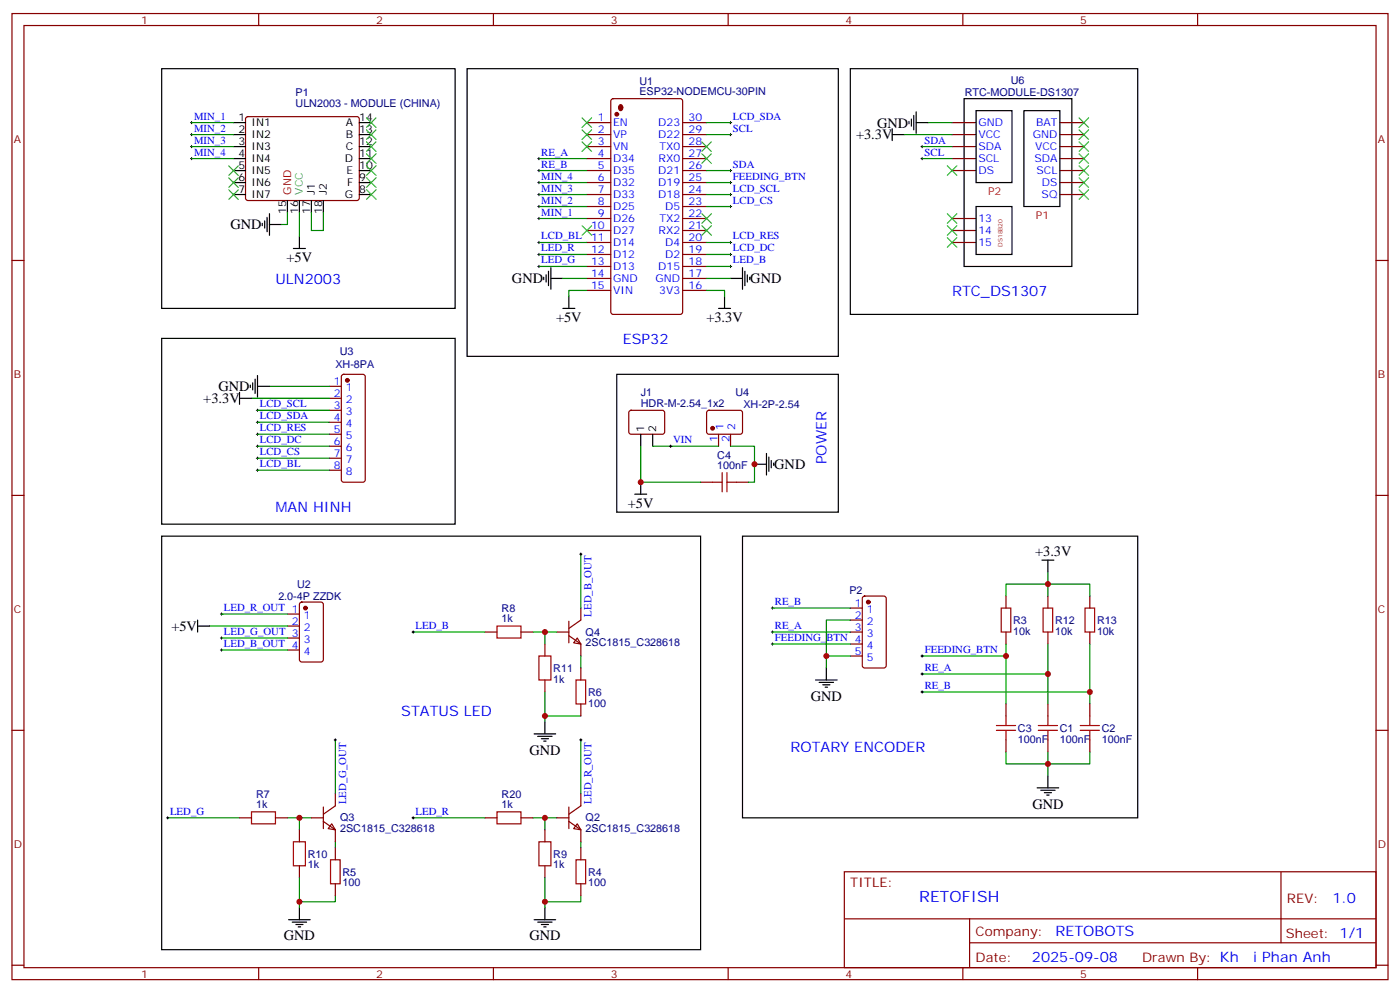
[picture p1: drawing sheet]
<svg xmlns="http://www.w3.org/2000/svg" width="412mm" height="292mm" viewBox="0 0 412 292" stroke-linecap="round" stroke-linejoin="round" font-family="sans-serif">
<g fill="none" stroke="#870000" stroke-width=".35">
<path d="M3.5 4h405.4v284.3h-405.4zM7.1 7.5h398.2v277.3h-398.2zM76.2 4v3.5M145.3 4v3.5M214.5 4v3.5M283.6 4v3.5M352.8 4v3.5M72.6 34.5l.4-.2h32.1l.5 .2 .2 .5v23.6l-.7 .4h-32.3l-.5-.7v-23.3zM172.9 39.6h7M172.9 36.1h7M180.2 29.2l.4-.2h19.8l.6 .5 .1 62.3-.5 .7h-20l-.6-.4-.1-62.4zM201.1 39.6h7"/>
<path d="M201.1 36.1h7M280.5 39.6h7M280.5 36.1h7M312.2 39.6h7.1M312.2 36.1h7.1M172.9 57.3h7M172.9 53.7h7M172.9 50.2h7M172.9 46.7h7M172.9 43.1h7M201.1 57.3h7M201.1 53.7h7"/>
<path d="M201.1 50.2h7M201.1 46.7h7M201.1 43.1h7M280.5 50.2h7M280.5 46.7h7M280.5 43.1h7M312.2 57.3h7.1M312.2 53.7h7.1M312.2 50.2h7.1M312.2 46.7h7.1M312.2 43.1h7.1M3.5 76.7h3.6"/>
<path d="M172.9 78.4h7M172.9 74.9h7M172.9 71.4h7M172.9 67.8h7M172.9 64.3h7M172.9 60.8h7M201.1 78.4h7M201.1 74.9h7M201.1 71.4h7M201.1 67.8h7M201.1 64.3h7M201.1 60.8h7"/>
<path d="M280.5 71.4h7M280.5 67.8h7M280.5 64.3h7M405.3 76.7h3.6M172.9 85.5h7M172.9 82h7M201.1 85.5h7M201.1 82h7M97 113.7h3.5M97 117.2h3.5M100.8 110.4l.4-.2h5.7l.5 .2 .2 .5v30.3l-.2 .5-.5 .2h-5.7l-.5-.2-.2-.5v-30.3zM97 120.8h3.5"/>
<path d="M97 124.3h3.5M97 127.8h3.5M97 131.3h3.5M97 134.9h3.5M97 138.4h3.5M185.4 121l.5-.2h9.5l.4 .7-.1 5.9-.6 .4-9.5-.1-.4-.6v-5.6zM208.4 121l.4-.2h9.5l.4 .7v5.9l-.7 .4-9.4-.1-.5-.6v-5.6zM211.7 127.8v3.5M215.2 127.8v3.5M3.5 145.8h3.6M206.4 141.9h3.5M217 141.9h3.5"/>
<path d="M405.3 145.8h3.6M88.4 177.4l.5-.2h5.6l.7 .4v16.5l-.4 .7h-5.9l-.7-.4v-16.5zM171.1 179v3.5l-3.5 2.5M250.5 179h3.5M254.2 175.6l.5-.2h5.6l.7 .5 .1 20-.5 .6-5.9 .1-.6-.5-.1-20zM296.3 175.4v3.6M308.7 175.4v3.6M321 175.4v3.6M84.7 180.7h3.5M84.7 184.3h3.5M84.7 187.8h3.5M84.7 191.3h3.5"/>
<path d="M142.9 186h3.5M153.5 186h3.5M160.5 189.5v3.6M164 186h3.6M167.6 187.1l3.5 2.4v3.6M167.6 182.8v6.4M170 187.8l1.1 1.7-2.1-.3zM171.1 196.6v3.5M250.5 182.5h3.5M250.5 186h3.5M250.5 189.5h3.5M250.5 193.1h3.5"/>
<path d="M296.3 186v3.5M308.7 186v3.5M321 186v3.5M3.5 214.9h3.6M160.5 200.1v3.6M171.1 207.2v3.5M296.3 207.2v3.5M296.3 217.8v3.5M308.7 207.2v3.5M308.7 217.8v3.5M321 207.2v3.5M321 217.8v3.5"/>
<path d="M405.3 214.9h3.6M95.2 237.5v6.4M98.8 233.6v3.6l-3.6 2.4M167.6 237.5v6.4M171.1 233.6v3.6l-3.5 2.4M70.6 240.7h3.5M81.1 240.7h3.6M88.2 244.2v3.6M88.2 254.8v3.5M91.7 240.7h3.5M95.2 241.8l3.6 2.4v3.6M97.7 242.5l1.1 1.7-2.1-.3z"/>
<path d="M98.8 249.5v3.5M142.9 240.7h3.5M153.5 240.7h3.5M160.5 244.2v3.6M160.5 254.8v3.5M164 240.7h3.6M167.6 241.8l3.5 2.4v3.6M170 242.5l1.1 1.7-2.1-.3zM171.1 249.5v3.5M248.7 256.6h156.6v28.2h-156.6zM377.3 256.6v20.9M98.8 260.1v3.5"/>
<path d="M171.1 260.1v3.5M248.7 270.4h156.5M285.6 277.5h119.6M285.6 270.4v14.1M3.5 284.1h3.6M76.2 284.8v3.5M145.3 284.8v3.5M214.5 284.8v3.5M283.6 284.8v3.5M352.8 284.8v3.5M405.3 284.1h3.6"/>
</g>
<g fill="#870000" stroke="#870000" stroke-width=".35">
<path d="M182.4 31.1a.76 .76 0 0 1 1.1 .1 .76 .76 0 0 1-.2 1.1 .76 .76 0 0 1-1.1-.2 .76 .76 0 0 1 .2-1z"/>
<circle cx="181.7" cy="33.6" r=".53"/>
<circle cx="90" cy="179" r=".53"/>
<circle cx="102.3" cy="111.9" r=".53"/>
<circle cx="209.9" cy="126" r=".53"/>
<circle cx="255.8" cy="177.2" r=".53"/>
</g>
<g fill="none" stroke="#000" stroke-width=".35">
<path d="M47.6 20.2h86.5v70.6h-86.5zM68.8 36.1h3.5M68.8 39.6h3.5M105.8 36.1h3.6M105.8 39.6h3.6M137.6 20.2h109.3v84.7h-109.3zM250.5 20.2h84.6v72.3h-84.6zM262.8 39.6h3.5M262.8 37.9v3.5M267.8 35.7v.7M268.5 35v2.1M269.2 34v4.2"/>
<path d="M269.9 36.1h3.5M269.9 32.9v6.4M284 29h31.7v49.4h-31.7zM287.5 32.6h10.6v21.1h-10.6zM301.6 32.6h10.6v28.2h-10.6zM68.8 43.1h3.5M68.8 46.7h3.5M68.8 50.2h3.5M68.8 53.7h3.5M68.8 57.3h3.5M84.7 59v3.5M88.2 59v3.5"/>
<path d="M91.7 59v3.5M95.2 59v3.5M105.8 43.1h3.6M105.8 46.7h3.6M105.8 50.2h3.6M105.8 53.7h3.6M105.8 57.3h3.6M77.3 65.7v.7M78 65v2.1M78.7 64v4.2M79.4 66.1h3.5M79.4 62.9v6.4"/>
<path d="M86.4 73.1h3.6M88.2 69.6v3.5M161.6 79.8v4.3M162.3 78.8v6.3M218.7 78.8v6.3M219.4 79.8v4.3M287.5 60.8h10.6v14.1h-10.6zM47.6 99.6h86.5v54.7h-86.5zM160.2 81.6v.7M160.9 80.9v2.1M162.3 82h3.5M165.8 90.8h3.5"/>
<path d="M167.6 87.2v3.6M211.7 90.8h3.5M213.4 87.2v3.6M215.2 82h3.5M220.1 80.9v2.1M220.8 81.6v.7M70.6 117.2h3.5M70.6 115.5v3.5M73.7 113.3v.8M74.4 112.6v2.2M75.1 111.6v4.2M75.8 113.7h3.6"/>
<path d="M75.8 110.5v6.4M181.7 110.2h65.2v40.5h-65.2zM188.7 127.8v3.5M192.3 127.8v3.5M222.2 136.6h3.6M225.8 133.5v6.3M226.5 134.5v4.2M227.2 135.6v2.1M227.9 136.3v.7M47.6 157.8h158.8v121.7h-158.8zM187 145.5h3.5M188.7 141.9v3.6"/>
<path d="M218.7 157.8h116.4v82.9h-116.4zM306.9 164.9h3.5M308.7 164.9v3.5M58.2 184.3h3.5M58.2 182.5v3.5M243.4 196.6v3.5M157.3 216h6.4M158.4 216.7h4.2M159.5 217.4h2.1M160.2 218.1h.7M160.5 212.5v3.5M240.2 200.1h6.4"/>
<path d="M241.3 200.8h4.2M242.4 201.5h2.1M243.1 202.2h.7M305.5 231.9h6.4M306.6 232.6h4.2M307.6 233.3h2.1M308.3 234h.7M308.7 228.4v3.5M85 270.7h6.4M86.1 271.4h4.2M87.1 272.1h2.2M87.8 272.8h.7"/>
<path d="M88.2 267.2v3.5M157.3 270.7h6.4M158.4 271.4h4.2M159.5 272.1h2.1M160.2 272.8h.7M160.5 267.2v3.5"/>
</g>
<g fill="none" stroke="#000" stroke-width=".29">
<path d="M56.1 36.1h.7M56.1 39.6h.7M56.4 35.7v.7M56.4 39.3v.7M214.8 36.1h.7M214.8 39.6h.7M215.2 35.7v.7M215.2 39.3v.7M56.1 43.1h.7M56.1 46.7h.7M56.4 42.8v.7M56.4 46.3v.7"/>
<path d="M158.4 46.7h.7M158.4 50.2h.7M158.4 53.7h.7M158.4 57.3h.7M158.7 46.3v.7M158.7 49.8v.8M158.7 53.4v.7M158.7 56.9v.7M214.8 50.2h.7M214.8 53.7h.7M214.8 57.3h.7M215.2 49.8v.8"/>
<path d="M215.2 53.4v.7M215.2 56.9v.7M271.3 43.1h.7M271.3 46.7h.7M271.6 42.8v.7M271.6 46.3v.7M158.4 64.3h.7M158.4 60.8h.7M158.4 71.4h.7M158.4 74.9h.7M158.4 78.4h.7M158.7 60.4v.7"/>
<path d="M158.7 64v.7M158.7 71v.7M158.7 74.5v.7M158.7 78.1v.7M214.8 60.8h.7M214.8 71.4h.7M214.8 74.9h.7M214.8 78.4h.7M215.2 60.4v.7M215.2 71v.7M215.2 74.5v.7M215.2 78.1v.7"/>
<path d="M75.5 138.4h.7M75.5 134.9h.7M75.5 131.3h.7M75.5 127.8h.7M75.5 124.3h.7M75.5 120.8h.7M75.8 120.4v.7M75.8 123.9v.7M75.8 127.5v.7M75.8 131v.7M75.8 134.5v.7M75.8 138v.7"/>
<path d="M197.2 131.3h.7M197.6 131v.7M170.7 163.1h.7M171.1 162.7v.7M227.2 179h.7M227.5 178.6v.7M64.9 180.7h.7M64.9 187.8h.7M64.9 191.3h.7M65.3 180.4v.7M65.3 187.4v.7M65.3 191v.7"/>
<path d="M121.4 186h.7M121.7 185.7v.7M227.2 186h.7M227.2 189.5h.7M227.5 185.7v.7M227.5 189.2v.7M271.3 193.1h.7M271.3 198.4h.7M271.6 192.7v.7M271.6 198v.7M98.4 217.8h.7M98.8 217.4v.7"/>
<path d="M170.7 217.8h.7M171.1 217.4v.7M271.3 203.7h.7M271.6 203.3v.7M49 240.7h.7M49.4 240.3v.8M121.4 240.7h.7M121.7 240.3v.8"/>
</g>
<g fill="none" stroke="#008700" stroke-width=".35">
<path d="M56.4 36.1h12.4M56.4 39.6h12.4M208.1 36.1h7.1M208.1 39.6h7.1M266.3 39.6h14.2M273.4 36.1h7.1M56.4 43.1h12.4M56.4 46.7h12.4M158.7 46.7h14.2M158.7 57.3h14.2M158.7 53.7h14.2M158.7 50.2h14.2"/>
<path d="M208.1 57.3h7.1M208.1 53.7h7.1M208.1 50.2h7.1M271.6 43.1h8.9M271.6 46.7h8.9M84.7 62.5v3.6h-1.8M88.2 62.5v7.1M91.7 62.5v5.3h3.5v-5.3M158.7 78.4h14.2M158.7 74.9h14.2M158.7 71.4h14.2M158.7 64.3h14.2"/>
<path d="M158.7 60.8h14.2M208.1 78.4h7.1M208.1 74.9h7.1M208.1 71.4h7.1M208.1 60.8h7.1M165.8 82h7.1M172.9 85.5h-5.3v1.7M208.1 85.5h5.3v1.7M208.1 82h7.1M74.1 117.2h22.9M79.4 113.7h17.6M75.8 120.8h21.2"/>
<path d="M75.8 124.3h21.2M75.8 127.8h21.2M75.8 131.3h21.2M75.8 134.9h21.2M75.8 138.4h21.2M188.7 131.3v10.6h17.7M192.3 131.3h19.4M215.2 131.3h7v10.6h-1.7M171.1 163.1v15.9M227.5 179h23M296.3 175.4v-3.5h24.7v3.5M308.7 168.4v7"/>
<path d="M61.7 184.3h23M65.3 180.7h19.4M65.3 187.8h19.4M65.3 191.3h19.4M121.7 186h21.2M157 186h7M160.5 186v3.5M171.1 193.1v3.5M227.5 186h23M227.5 189.5h23M243.4 193.1v3.5M250.5 182.5h-7.1v10.6h7.1"/>
<path d="M271.6 193.1h24.7M271.6 198.4h37.1M296.3 189.5v17.7M308.7 189.5v17.7M321 189.5v17.7M98.8 217.8v15.8M160.5 203.7v7h10.6M160.5 210.7v1.8M171.1 217.8v15.8M271.6 203.7h49.4M296.3 221.3v3.5h24.7v-3.5M308.7 221.3v7.1"/>
<path d="M49.4 240.7h21.2M84.7 240.7h7M88.2 258.3v7.1h10.6v-1.8M88.2 240.7v3.5M98.8 247.8v1.7M121.7 240.7h21.2M157 240.7h7M160.5 258.3v7.1h10.6v-1.8M160.5 240.7v3.5M171.1 247.8v1.7M88.2 265.4v1.8M160.5 265.4v1.8"/>
</g>
<g fill="none" stroke="#3c3" stroke-width=".35">
<path d="M107.9 34.7l2.9 2.8M107.9 38.2l2.9 2.8M110.8 34.7l-2.9 2.8M110.8 38.2l-2.9 2.8M171.4 34.7l2.9 2.8M171.4 38.2l2.9 2.8M174.3 34.7l-2.9 2.8M174.3 38.2l-2.9 2.8M317.9 38.2l2.8 2.8M317.9 34.7l2.8 2.8M320.7 38.2l-2.8 2.8M320.7 34.7l-2.8 2.8"/>
<path d="M67.4 48.8l2.8 2.8M67.4 52.3l2.8 2.8M67.4 55.8l2.8 2.9M70.2 48.8l-2.8 2.8M70.2 52.3l-2.8 2.8M70.2 55.8l-2.8 2.9M107.9 41.7l2.9 2.9M107.9 45.3l2.9 2.8M107.9 48.8l2.9 2.8M107.9 52.3l2.9 2.8M107.9 55.8l2.9 2.9M110.8 41.7l-2.9 2.9"/>
<path d="M110.8 45.3l-2.9 2.8M110.8 48.8l-2.9 2.8M110.8 52.3l-2.9 2.8M110.8 55.8l-2.9 2.9M171.4 41.7l2.9 2.9M174.3 41.7l-2.9 2.9M206.7 41.7l2.8 2.9M206.7 45.3l2.8 2.8M209.5 41.7l-2.8 2.9M209.5 45.3l-2.8 2.8M279 48.8l2.9 2.8M281.9 48.8l-2.9 2.8"/>
<path d="M317.9 55.8l2.8 2.9M317.9 52.3l2.8 2.8M317.9 48.8l2.8 2.8M317.9 45.3l2.8 2.8M317.9 41.7l2.8 2.9M320.7 55.8l-2.8 2.9M320.7 52.3l-2.8 2.8M320.7 48.8l-2.8 2.8M320.7 45.3l-2.8 2.8M320.7 41.7l-2.8 2.9M171.4 66.4l2.9 2.9M174.3 66.4l-2.9 2.9"/>
<path d="M206.7 62.9l2.8 2.8M206.7 66.4l2.8 2.9M209.5 62.9l-2.8 2.8M209.5 66.4l-2.8 2.9M279 62.9l2.9 2.8M279 66.4l2.9 2.9M279 70l2.9 2.8M281.9 62.9l-2.9 2.8M281.9 66.4l-2.9 2.9M281.9 70l-2.9 2.8"/>
</g>
<g fill="none" stroke="#a10000" stroke-width=".35">
<path d="M212.7 139.1v5.6M214.1 139.1v5.6M209.9 141.9h2.8M214.1 141.9h2.9M294.9 179h2.8v7h-2.8zM307.3 179h2.8v7h-2.8zM319.6 179h2.8v7h-2.8zM146.4 184.3h7.1v3.5h-7.1zM158.7 193.1h3.6v7h-3.6zM169.7 200.1h2.8v7.1h-2.8zM293.5 214.9h5.7M293.5 213.5h5.7"/>
<path d="M296.3 210.7v2.8M296.3 214.9v2.9M305.9 214.9h5.6M305.9 213.5h5.6M308.7 210.7v2.8M308.7 214.9v2.9M318.2 214.9h5.6M318.2 213.5h5.6M321 210.7v2.8M321 214.9v2.9M74.1 238.9h7v3.6h-7zM146.4 238.9h7.1v3.6h-7.1z"/>
<path d="M86.4 247.8h3.6v7h-3.6zM97.4 253h2.8v7.1h-2.8zM158.7 247.8h3.6v7h-3.6zM169.7 253h2.8v7.1h-2.8z"/>
</g>
<g fill="#c00">
<circle cx="243.4" cy="193.1" r=".88"/>
<circle cx="222.3" cy="136.6" r=".88"/>
<circle cx="160.5" cy="186" r=".88"/>
<circle cx="88.2" cy="240.7" r=".88"/>
<circle cx="160.5" cy="240.7" r=".88"/>
<circle cx="88.2" cy="265.4" r=".88"/>
<circle cx="160.5" cy="265.4" r=".88"/>
<circle cx="160.5" cy="210.7" r=".88"/>
<circle cx="296.3" cy="193.1" r=".88"/>
<circle cx="308.7" cy="198.4" r=".88"/>
<circle cx="321" cy="203.7" r=".88"/>
<circle cx="308.7" cy="171.9" r=".88"/>
<circle cx="308.7" cy="224.8" r=".88"/>
<circle cx="188.7" cy="141.9" r=".88"/>
</g>
<text font-size="4.6" fill="#00f" x="270.8" y="265.6">RETOFISH</text>
<g font-size="4.2">
<text x="252.2" y="41.1">+3.3V</text>
<text x="258.4" y="37.5">GND</text>
<text x="67.9" y="67.5">GND</text>
<text x="84.4" y="77.1">+5V</text>
<text x="150.8" y="83.4">GND</text>
<text x="221" y="83.4">GND</text>
<text x="163.8" y="94.7">+5V</text>
<text x="208.1" y="94.7">+3.3V</text>
<text x="59.9" y="118.7">+3.3V</text>
<text x="64.4" y="115.1">GND</text>
<text x="228.1" y="138">GND</text>
<text x="185" y="149.4">+5V</text>
<text x="304.9" y="163.7">+3.3V</text>
<text x="50.5" y="185.7">+5V</text>
<text x="238.8" y="206.2">GND</text>
<text x="155.9" y="222.1">GND</text>
<text x="304.1" y="238">GND</text>
<text x="83.6" y="276.8">GND</text>
<text x="155.9" y="276.8">GND</text>
</g>
<g font-size="4.2" fill="#00f">
<text x="81.1" y="83.7">ULN2003</text>
<text x="280.5" y="87.2">RTC_DS1307</text>
<text x="183.4" y="101.4">ESP32</text>
<text x="243.4" y="136.6" transform="rotate(-90 243.4 136.6)">POWER</text>
<text x="81.1" y="150.7">MAN HINH</text>
<text x="118.2" y="210.7">STATUS LED</text>
<text x="232.8" y="221.3">ROTARY ENCODER</text>
<text x="392.5" y="265.8">1.0</text>
<text x="310.9" y="275.4">RETOBOTS</text>
<text x="304" y="283.2">2025-09-08</text>
<text x="369.2" y="283.1">i Phan Anh</text>
</g>
<g font-size="3.9" fill="#800">
<text x="250.5" y="261.2">TITLE:</text>
<text x="379.1" y="265.8">REV:</text>
<text x="287.4" y="275.4">Company:</text>
<text x="378.7" y="276">Sheet: 1/1</text>
<text x="287.4" y="283">Date:</text>
<text x="336.4" y="283.1">Drawn By: Kh</text>
</g>
<g font-size="3.2" fill="#800">
<text x="41.6" y="7">1</text>
<text x="110.8" y="7">2</text>
<text x="179.9" y="7">3</text>
<text x="249.1" y="7">4</text>
<text x="318.2" y="7">5</text>
<text x="4.1" y="42.1">A</text>
<text x="405.9" y="42.1">A</text>
<text x="4.1" y="111.2">B</text>
<text x="405.9" y="111.2">B</text>
<text x="4.1" y="180.4">C</text>
<text x="405.9" y="180.4">C</text>
<text x="4.1" y="249.5">D</text>
<text x="405.9" y="249.5">D</text>
<text x="41.6" y="287.8">1</text>
<text x="110.8" y="287.8">2</text>
<text x="179.9" y="287.8">3</text>
<text x="249.1" y="287.8">4</text>
<text x="318.2" y="287.8">5</text>
</g>
<g font-size="3.2" fill="#000080">
<text x="87.1" y="28.3">P1</text>
<text x="188.4" y="28">ESP32-NODEMCU-30PIN</text>
<text x="188.4" y="25">U1</text>
<text x="284.2" y="28.4">RTC-MODULE-DS1307</text>
<text x="297.8" y="24.8">U6</text>
<text x="87.1" y="31.4">ULN2003 - MODULE (CHINA)</text>
<text x="100.1" y="104.6">U3</text>
<text x="98.8" y="108.4">XH-8PA</text>
<text x="188.8" y="119.7">HDR-M-2.54_1x2</text>
<text x="188.8" y="116.5">J1</text>
<text x="216.6" y="116.6">U4</text>
<text x="219" y="120.1">XH-2P-2.54</text>
<text x="211.3" y="135.1">C4</text>
<text x="211.3" y="138">100nF</text>
<text x="87.5" y="173">U2</text>
<text x="82" y="176.6">2.0-4P ZZDK</text>
<text x="250.2" y="174.8">P2</text>
<text x="147.8" y="183.2">1k</text>
<text x="147.8" y="180.1">R8</text>
<text x="298.4" y="183.6">R3</text>
<text x="310.8" y="183.6">R12</text>
<text x="323.1" y="183.6">R13</text>
<text x="172.5" y="190.3">2SC1815_C328618</text>
<text x="172.5" y="187.1">Q4</text>
<text x="298.4" y="186.8">10k</text>
<text x="310.8" y="186.8">10k</text>
<text x="323.1" y="186.8">10k</text>
<text x="163" y="197.8">R11</text>
<text x="163" y="200.9">1k</text>
<text x="173.2" y="208">100</text>
<text x="173.2" y="204.8">R6</text>
<text x="299.9" y="215.4">C3</text>
<text x="312.2" y="215.4">C1</text>
<text x="324.6" y="215.4">C2</text>
<text x="299.9" y="218.5">100nF</text>
<text x="312.2" y="218.5">100nF</text>
<text x="324.6" y="218.5">100nF</text>
<text x="75.4" y="237.9">1k</text>
<text x="75.4" y="234.8">R7</text>
<text x="147.8" y="237.9">1k</text>
<text x="147.8" y="234.8">R20</text>
<text x="100.2" y="244.9">2SC1815_C328618</text>
<text x="100.2" y="241.8">Q3</text>
<text x="172.5" y="244.9">2SC1815_C328618</text>
<text x="172.5" y="241.8">Q2</text>
<text x="90.7" y="255.6">1k</text>
<text x="90.7" y="252.5">R10</text>
<text x="100.9" y="257.7">R5</text>
<text x="163" y="255.6">1k</text>
<text x="163" y="252.5">R9</text>
<text x="173.2" y="257.7">R4</text>
<text x="100.9" y="260.9">100</text>
<text x="173.2" y="260.9">100</text>
</g>
<g font-size="3.2" fill="#00f">
<text x="57.1" y="35.2">MIN_1</text>
<text x="176.1" y="35.7">1</text>
<text x="202.8" y="35.7">30</text>
<text x="215.9" y="35.2">LCD_SDA</text>
<text x="57.1" y="38.7">MIN_2</text>
<text x="176.1" y="39.3">2</text>
<text x="180.6" y="40.7">VP</text>
<text x="180.6" y="37.1">EN</text>
<text x="193.9" y="40.7">D22</text>
<text x="193.9" y="37.1">D23</text>
<text x="202.8" y="39.3">29</text>
<text x="215.9" y="38.7">SCL</text>
<text x="288.2" y="37.1">GND</text>
<text x="288.2" y="40.7">VCC</text>
<text x="304.2" y="40.7">GND</text>
<text x="305.2" y="37.1">BAT</text>
<text x="57.1" y="42.3">MIN_3</text>
<text x="57.1" y="45.8">MIN_4</text>
<text x="159.5" y="45.8">RE_A</text>
<text x="176.1" y="46.3">4</text>
<text x="176.1" y="42.8">3</text>
<text x="180.6" y="47.7">D34</text>
<text x="180.6" y="44.2">VN</text>
<text x="194" y="47.7">RX0</text>
<text x="194.2" y="44.2">TX0</text>
<text x="202.8" y="46.3">27</text>
<text x="202.8" y="42.8">28</text>
<text x="272.3" y="42.3">SDA</text>
<text x="272.3" y="45.8">SCL</text>
<text x="288.2" y="44.2">SDA</text>
<text x="288.2" y="47.7">SCL</text>
<text x="304.7" y="47.7">SDA</text>
<text x="304.9" y="44.2">VCC</text>
<text x="159.5" y="49.3">RE_B</text>
<text x="159.5" y="52.8">MIN_4</text>
<text x="176.1" y="53.4">6</text>
<text x="176.1" y="49.8">5</text>
<text x="180.6" y="51.3">D35</text>
<text x="193.9" y="51.3">D21</text>
<text x="202.8" y="53.4">25</text>
<text x="202.8" y="49.8">26</text>
<text x="215.9" y="49.3">SDA</text>
<text x="215.9" y="52.8">FEEDING_BTN</text>
<text x="288.2" y="51.3">DS</text>
<text x="305.4" y="51.3">SCL</text>
<text x="159.5" y="59.9">MIN_2</text>
<text x="159.5" y="56.4">MIN_3</text>
<text x="176.1" y="56.9">7</text>
<text x="180.6" y="58.3">D33</text>
<text x="180.6" y="54.8">D32</text>
<text x="193.9" y="58.3">D18</text>
<text x="193.9" y="54.8">D19</text>
<text x="202.8" y="56.9">24</text>
<text x="215.9" y="56.4">LCD_SCL</text>
<text x="215.9" y="59.9">LCD_CS</text>
<text x="306.8" y="58.3">SQ</text>
<text x="306.9" y="54.8">DS</text>
<text x="159.5" y="63.4">MIN_1</text>
<text x="176.1" y="64">9</text>
<text x="176.1" y="60.4">8</text>
<text x="180.6" y="65.4">D26</text>
<text x="180.6" y="61.8">D25</text>
<text x="194.2" y="65.4">TX2</text>
<text x="195.9" y="61.8">D5</text>
<text x="202.8" y="64">22</text>
<text x="202.8" y="60.4">23</text>
<text x="288.2" y="65.4">13</text>
<text x="159.5" y="70.5">LCD_BL</text>
<text x="174.1" y="71">11</text>
<text x="174.1" y="67.5">10</text>
<text x="180.6" y="68.9">D27</text>
<text x="194" y="68.9">RX2</text>
<text x="202.8" y="71">20</text>
<text x="202.8" y="67.5">21</text>
<text x="215.9" y="70.5">LCD_RES</text>
<text x="288.2" y="68.9">14</text>
<text x="159.5" y="74">LED_R</text>
<text x="159.5" y="77.5">LED_G</text>
<text x="174.1" y="74.5">12</text>
<text x="180.6" y="76">D12</text>
<text x="180.6" y="72.4">D14</text>
<text x="195.9" y="76">D2</text>
<text x="195.9" y="72.4">D4</text>
<text x="202.8" y="74.5">19</text>
<text x="215.9" y="74">LCD_DC</text>
<text x="215.9" y="77.5">LED_B</text>
<text x="288.2" y="72.4">15</text>
<text x="174.1" y="81.6">14</text>
<text x="174.1" y="78.1">13</text>
<text x="180.6" y="83">GND</text>
<text x="180.6" y="79.5">D13</text>
<text x="193.1" y="83">GND</text>
<text x="193.9" y="79.5">D15</text>
<text x="202.8" y="81.6">17</text>
<text x="202.8" y="78.1">18</text>
<text x="174.1" y="85.1">15</text>
<text x="180.6" y="86.5">VIN</text>
<text x="194.2" y="86.5">3V3</text>
<text x="202.8" y="85.1">16</text>
<text x="98.4" y="113.3">1</text>
<text x="76.6" y="119.9">LCD_SCL</text>
<text x="98.4" y="116.9">2</text>
<text x="101.8" y="115.1">1</text>
<text x="101.8" y="118.6">2</text>
<text x="76.6" y="123.4">LCD_SDA</text>
<text x="98.4" y="120.4">3</text>
<text x="98.4" y="123.9">4</text>
<text x="101.8" y="122.2">3</text>
<text x="101.8" y="125.7">4</text>
<text x="76.6" y="130.5">LCD_DC</text>
<text x="76.6" y="126.9">LCD_RES</text>
<text x="98.4" y="127.5">5</text>
<text x="98.4" y="131">6</text>
<text x="101.8" y="129.2">5</text>
<text x="198.3" y="130.5">VIN</text>
<text x="211.3" y="130" transform="rotate(-90 211.3 130)">1</text>
<text x="213.1" y="126.5" transform="rotate(-90 213.1 126.5)">1</text>
<text x="214.8" y="130" transform="rotate(-90 214.8 130)">2</text>
<text x="216.6" y="126.5" transform="rotate(-90 216.6 126.5)">2</text>
<text x="76.6" y="137.5">LCD_BL</text>
<text x="76.6" y="134">LCD_CS</text>
<text x="98.4" y="134.5">7</text>
<text x="101.8" y="132.8">6</text>
<text x="101.8" y="136.3">7</text>
<text x="98.4" y="138">8</text>
<text x="101.8" y="139.8">8</text>
<text x="66" y="179.8">LED_R_OUT 1</text>
<text x="228.2" y="178.1">RE_B</text>
<text x="251.8" y="178.6">1</text>
<text x="86" y="183.9">2</text>
<text x="89.5" y="182.1">1</text>
<text x="89.5" y="185.7">2</text>
<text x="122.4" y="185.1">LED_B</text>
<text x="174.2" y="181.5" transform="rotate(-90 174.2 181.5)">LED_B_OUT</text>
<text x="228.2" y="185.1">RE_A</text>
<text x="251.8" y="182.1">2</text>
<text x="251.8" y="185.7">3</text>
<text x="255.3" y="180.4">1</text>
<text x="255.3" y="183.9">2</text>
<text x="66" y="186.9">LED_G_OUT 3</text>
<text x="66" y="190.4">LED_B_OUT 4</text>
<text x="89.5" y="189.2">3</text>
<text x="228.2" y="188.7">FEEDING_BTN 4</text>
<text x="255.3" y="187.4">3</text>
<text x="255.3" y="191">4</text>
<text x="89.5" y="192.7">4</text>
<text x="251.8" y="192.7">5</text>
<text x="255.3" y="194.5">5</text>
<text x="272.4" y="192.1">FEEDING_BTN</text>
<text x="272.4" y="197.4">RE_A</text>
<text x="272.4" y="202.7">RE_B</text>
<text x="50.1" y="239.8">LED_G</text>
<text x="101.9" y="236.7" transform="rotate(-90 101.9 236.7)">LED_G_OUT</text>
<text x="122.4" y="239.8">LED_R</text>
<text x="174.2" y="236.5" transform="rotate(-90 174.2 236.5)">LED_R_OUT</text>
</g>
<g font-size="3.2">
<text x="70.3" y="35.7">1</text>
<text x="105.8" y="35.7">14</text>
<text x="70.3" y="39.3">2</text>
<text x="74.1" y="37.1">IN1</text>
<text x="74.1" y="40.7">IN2</text>
<text x="101.9" y="40.7">B</text>
<text x="101.9" y="37.1">A</text>
<text x="105.8" y="39.3">13</text>
<text x="70.3" y="42.8">3</text>
<text x="70.3" y="46.3">4</text>
<text x="74.1" y="44.2">IN3</text>
<text x="74.1" y="47.7">IN4</text>
<text x="101.6" y="47.7">D</text>
<text x="101.9" y="44.2">C</text>
<text x="105.8" y="42.8">12</text>
<text x="105.8" y="46.3">11</text>
<text x="70.3" y="49.8">5</text>
<text x="70.3" y="53.4">6</text>
<text x="74.1" y="51.3">IN5</text>
<text x="102.1" y="51.3">E</text>
<text x="105.8" y="49.8">10</text>
<text x="105.8" y="53.4">9</text>
<text x="70.3" y="56.9">7</text>
<text x="74.1" y="54.8">IN6</text>
<text x="74.1" y="58.3">IN7</text>
<text x="92.8" y="57.3" transform="rotate(-90 92.8 57.3)">J1</text>
<text x="96.3" y="57.3" transform="rotate(-90 96.3 57.3)">J2</text>
<text x="101.6" y="58.3">G</text>
<text x="102.2" y="54.8">F</text>
<text x="105.8" y="56.9">8</text>
<text x="84.3" y="63.1" transform="rotate(-90 84.3 63.1)">15</text>
<text x="87.8" y="63.1" transform="rotate(-90 87.8 63.1)">16</text>
<text x="91.4" y="63.1" transform="rotate(-90 91.4 63.1)">17</text>
<text x="94.9" y="63.1" transform="rotate(-90 94.9 63.1)">18</text>
<text x="189.8" y="127.1" transform="rotate(-90 189.8 127.1)">1</text>
<text x="193.3" y="127.1" transform="rotate(-90 193.3 127.1)">2</text>
</g>
<text font-size="3.2" fill="#c00" x="85.7" y="57.3" transform="rotate(-90 85.7 57.3)">GND</text>
<text font-size="3.2" fill="#0c9" x="89.3" y="57.3" transform="rotate(-90 89.3 57.3)">VCC</text>
<g font-size="3.2" fill="#f00">
<text x="291" y="57.3">P2</text>
<text x="305.2" y="64.3">P1</text>
</g>
<text font-size="1.8" fill="#f00" x="295.3" y="72.7" transform="rotate(-90 295.3 72.7)">DS18B20</text>
</svg>
